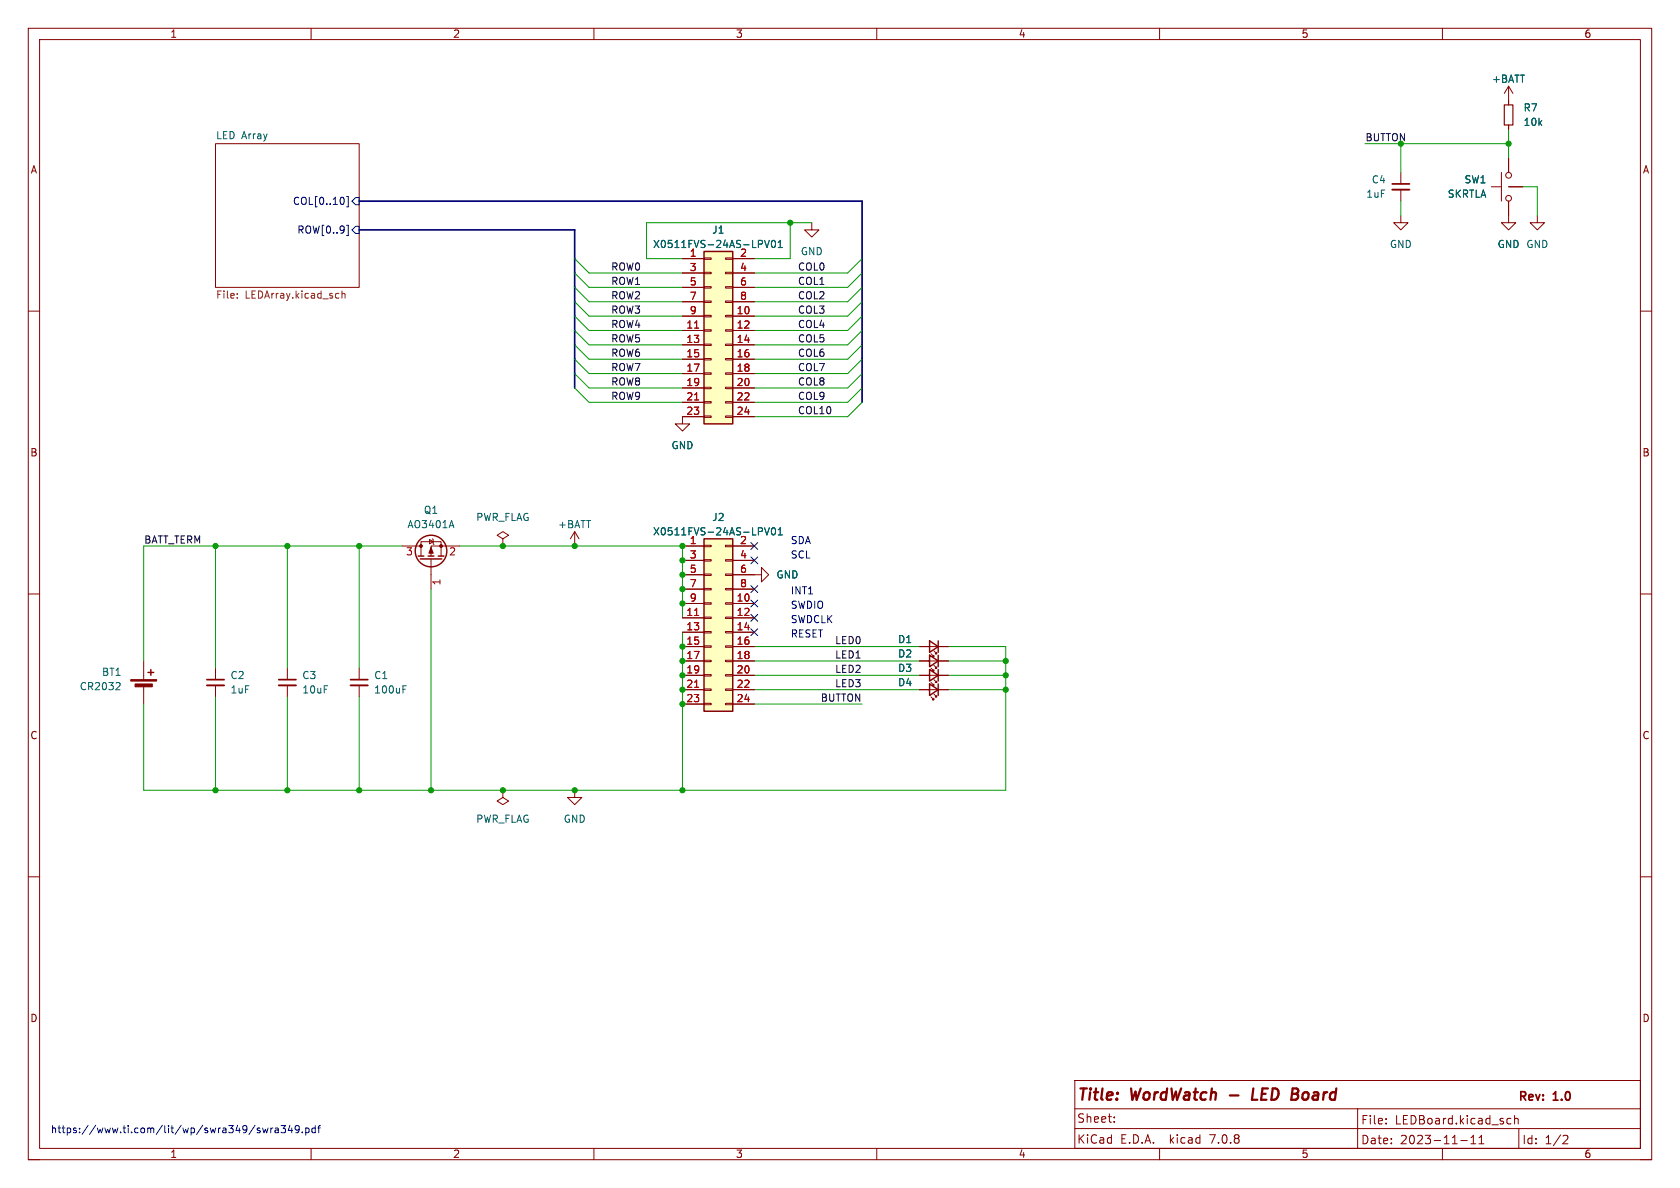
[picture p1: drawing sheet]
<svg xmlns="http://www.w3.org/2000/svg" width="297mm" height="210mm" viewBox="0 0 297 210" stroke-linecap="round" stroke-linejoin="round" font-family="sans-serif">
<g fill="none" stroke="#840000" stroke-width=".18">
<path d="M5 5h287v200h-287zM7 7h283v196h-283zM55 5v2M105 5v2M155 5v2M205 5v2M255 5v2M266.7 15.2v3.3M266.7 15.2l-.8 1.3M266.7 15.2l.8 1.3M38.1 25.4h25.4v25.4h-25.4zM143.5 39.4v1.2h1.3l-1.3 1.3-1.3-1.3h1.3"/>
<path d="M247.6 38.1v1.3h1.3l-1.3 1.2-1.2-1.2h1.2M247.6 30.5v2M247.6 33.5v2.1M263.7 33h1.7M265.4 30.5v5.1M266.7 35.6v3.8h1.3l-1.3 1.2-1.3-1.2h1.3M266.7 33h2.5M266.7 22.1v.8M266.7 27.9v2.6M271.8 38.1v1.3h1.2l-1.2 1.2-1.3-1.2h1.3M5 55h2M120.6 45.7h3.9"/>
<path d="M120.6 55.9h3.9M120.6 58.4h3.9M120.6 48.3h3.9M120.6 50.8h3.9M120.6 53.3h3.9M124.5 58.3h1.2v.2h-1.2zM124.5 55.8h1.2v.2h-1.2zM124.5 53.2h1.2v.3h-1.2zM124.5 50.7h1.2v.2h-1.2zM124.5 48.1h1.2v.3h-1.2zM124.5 45.6h1.2v.2h-1.2zM128.3 58.3h1.2v.2h-1.2z"/>
<path d="M128.3 55.8h1.2v.2h-1.2zM128.3 53.2h1.2v.3h-1.2zM128.3 50.7h1.2v.2h-1.2zM128.3 48.1h1.2v.3h-1.2zM128.3 45.6h1.2v.2h-1.2zM129.5 45.7h3.8M129.5 55.9h3.8M129.5 58.4h3.8M129.5 48.3h3.8M129.5 50.8h3.8M129.5 53.3h3.8M290 55h2"/>
<path d="M120.6 61h3.9M120.6 63.5h3.9M120.6 66h3.9M120.6 68.6h3.9M120.6 71.1h3.9M124.5 73.5h1.2v.3h-1.2zM124.5 71h1.2v.2h-1.2zM124.5 68.5h1.2v.2h-1.2zM124.5 65.9h1.2v.3h-1.2zM124.5 63.4h1.2v.2h-1.2zM124.5 60.8h1.2v.3h-1.2zM124.5 73.7h-3.9v1.2h1.3l-1.3 1.3-1.2-1.3h1.2"/>
<path d="M128.3 73.5h1.2v.3h-1.2zM128.3 71h1.2v.2h-1.2zM128.3 68.5h1.2v.2h-1.2zM128.3 65.9h1.2v.3h-1.2zM128.3 63.4h1.2v.2h-1.2zM128.3 60.8h1.2v.3h-1.2zM129.5 61h3.8M129.5 63.5h3.8M129.5 66h3.8M129.5 68.6h3.8M129.5 71.1h3.8M129.5 73.7h3.8"/>
<path d="M71.1 96.5h3.3M74.4 98.3v-2.5h3.6v2.5M75.9 95.4l.7 .4-.7 .3zM76.2 98.8v5.3M76.5 95.3l.1 .1v.7l.1 .2M81.3 96.5h-5.1v1.8M88.9 95.3l1-.7-1-.6-1 .6 1 .7v1.2M88.9 96.5h.1M101.6 94l-.8 1.3M101.6 94v2.5M101.6 94l.8 1.3M120.6 96.5h3.9"/>
<path d="M120.6 99.1h3.9M124.5 98.9h1.2v.3h-1.2zM124.5 96.4h1.2v.2h-1.2zM128.3 98.9h1.2v.3h-1.2zM128.3 96.4h1.2v.2h-1.2zM129.5 96.5h3.8M129.5 99.1h3.8M5 105h2M25.4 116.8v3.3M38.1 118.1v2M50.8 118.1v2M63.5 118.1v2"/>
<path d="M120.6 116.8h3.9M120.6 114.3h3.9M120.6 106.7h3.9M120.6 109.2h3.9M120.6 111.8h3.9M120.6 119.4h3.9M120.6 101.6h3.9M120.6 104.1h3.9M124.5 119.3h1.2v.2h-1.2zM124.5 116.7h1.2v.3h-1.2zM124.5 114.2h1.2v.2h-1.2zM124.5 111.6h1.2v.3h-1.2z"/>
<path d="M124.5 109.1h1.2v.2h-1.2zM124.5 106.6h1.2v.2h-1.2zM124.5 104h1.2v.3h-1.2zM124.5 101.5h1.2v.2h-1.2zM128.3 119.3h1.2v.2h-1.2zM128.3 116.7h1.2v.3h-1.2zM128.3 114.2h1.2v.2h-1.2zM128.3 111.6h1.2v.3h-1.2zM128.3 109.1h1.2v.2h-1.2zM128.3 106.6h1.2v.2h-1.2zM128.3 104h1.2v.3h-1.2zM128.3 101.5h1.2v.2h-1.2z"/>
<path d="M129.5 101.6h5.1v-1.3l1.3 1.3-1.3 1.3v-1.3M129.5 116.8h3.8M129.5 114.3h3.8M129.5 106.7h3.8M129.5 109.2h3.8M129.5 111.8h3.8M129.5 119.4h3.8M129.5 104.1h3.8M162.6 116.8h5M162.6 114.3h5M162.6 119.4h5M164.6 118.1l.5 .5h-.3h.3v-.2"/>
<path d="M164.6 115.6l.5 .5h-.3h.3v-.3M165.1 117.6l.5 .5h-.2h.2v-.2M165.1 115.1l.5 .5h-.2h.2v-.3M290 105h2M25.4 121.2v3.3M38.1 121.2v2M50.8 121.2v2M63.5 121.2v2M88.9 139.7v1.3l1 .6-1 .6-1-.6 1-.6M88.9 139.7h.1M101.6 139.7v1.3h1.3l-1.3 1.2-1.3-1.2h1.3M120.6 121.9h3.9"/>
<path d="M120.6 124.5h3.9M124.5 124.3h1.2v.3h-1.2zM124.5 121.8h1.2v.2h-1.2zM128.3 124.3h1.2v.3h-1.2zM128.3 121.8h1.2v.2h-1.2zM129.5 121.9h3.8M129.5 124.5h3.8M162.6 121.9h5M164.6 123.2l.5 .5h-.3h.3v-.3M164.6 120.7l.5 .5h-.3h.3v-.3M165.1 122.7l.5 .5h-.2h.2v-.3M165.1 120.1l.5 .6h-.2h.2v-.3"/>
<path d="M5 155h2M290 155h2M190 191h100v12h-100zM190 196h100M190 199.5h100M197 198.2v.2M197 197.5v.1M240 196v7M245 198.5v.2M245 197.8v.1M266.7 197.7l.4 .1M267.1 198.6l-.4 .1"/>
<path d="M267.8 197.8l.2-.1 .3 .1 .1 .9M267.8 197.2v1.5M268.5 199.5v3.5M5 205h2M55 203v2M105 203v2M155 203v2M205 203v2M255 203v2M258.3 201.6h1.1M260 202.2h.9M260 201.1l.5-.4v1.5"/>
<path d="M261.5 202.2h.8M261.5 201.1l.4-.4v1.5M276.5 200.7l.5 .1 .2 .3-.9 1.1h.9M290 205h2"/>
<circle cx="266.7" cy="35.1" r=".51"/>
<circle cx="266.7" cy="31" r=".51"/>
</g>
<path d="M217.4 193.6h1.5M221.6 192.4l-.3 2h1" fill="none" stroke="#840000" stroke-width=".4"/>
<path d="M38.1 25.4h25.4v25.4h-25.4z" fill="#fff" stroke="#fff" stroke-width=".18"/>
<g fill="none" stroke="#000084" stroke-width=".18">
<path d="M60.7 35l.2 .4-.2 .6M61.3 34.7h.3v1.9h-.3M61.3 39.8h.3v1.8h-.3M62.2 35.6l.7-.7h.6v1.3h-.6zM62.2 40.6l.7-.6h.6v1.3h-.6zM132.7 95.9l1.3 1.2M132.7 98.5l1.3 1.2M134 95.9l-1.3 1.2M134 98.5l-1.3 1.2M132.7 106.1l1.3 1.2M132.7 108.6l1.3 1.2M132.7 103.5l1.3 1.2"/>
<path d="M132.7 111.2l1.3 1.2M134 106.1l-1.3 1.2M134 108.6l-1.3 1.2M134 103.5l-1.3 1.2M134 111.2l-1.3 1.2"/>
</g>
<path d="M41.9 52.6v.1M41.9 51.9v.1M59.8 51.9h.1M59.9 52.6l-.1 .1M60.5 51.4v1.3M60.5 52l.1-.1h.3l.1 .8" fill="none" stroke="#725600" stroke-width=".18"/>
<path d="M246.1 33.5h3.1M36.6 121.2h3M49.3 121.2h3M62 121.2h3" fill="none" stroke="#840000" stroke-width=".33"/>
<path d="M246.1 32.5h3.1M36.6 120.1h3M49.3 120.1h3M62 120.1h3" fill="none" stroke="#840000" stroke-width=".3"/>
<path d="M135.2 42.5l.4 1.3 .4-1.3M136.5 42.6l.2-.1a.68 .68 0 0 1 .4 .6 .68 .68 0 0 1-.4 .7l-.2-.2-.1-.3zM137.6 43.8h.7M137.6 42.9l.3-.4v1.3M79.8 92l.5 1.3M135.2 93.3l.4 1.3 .4-1.3M136.6 93.4l.1-.1a.68 .68 0 0 1 .4 .6 .68 .68 0 0 1-.4 .7 .84 .84 0 0 1-.1-1.2zM137.6 93.7l.3-.4v1.3M137.6 94.6h.7M21 120.7l.2 .2v.3l-.7 .7h.7M71.2 121.8h.5M71.2 121.2h.6" fill="none" stroke="#006464" stroke-width=".18"/>
<g fill="#840000" stroke="#840000" stroke-width=".18">
<path d="M23.1 120.1h4.6v.3h-4.6z"/>
<path d="M23.9 120.9h3v.5h-3z"/>
<path d="M76.2 96.8l.4 1h-.8z"/>
<circle cx="78" cy="96.5" r=".25"/>
<circle cx="74.4" cy="96.5" r=".25"/>
</g>
<g fill="none" stroke="#840000" stroke-width=".25">
<path d="M124.5 44.5h5v30.4h-5zM73.9 98.3h1M74.3 98.8h3.8M75.7 98.3h1M77.5 98.3h1M124.5 95.3h5v30.4h-5zM26.2 118.9h1M26.7 118.4v1M164.3 115.8l1.6 1-1.6 1.1zM164.3 113.3l1.6 1-1.6 1zM164.3 118.4l1.6 1-1.6 1zM165.9 113.3v2"/>
<path d="M165.9 115.8v2.1M165.9 118.4v2M164.3 120.9l1.6 1-1.6 1zM165.9 120.9v2"/>
<circle cx="76.2" cy="97.4" r="2.79"/>
</g>
<g fill="#ffffc2" stroke="#ffffc2" stroke-width=".18">
<path d="M124.5 44.5h5v30.4h-5z"/>
<path d="M124.5 95.3h5v30.4h-5z"/>
</g>
<path d="M122.8 58h.7M122.8 70.7h.7M122.8 108.8h.7M122.8 121.5h.7" fill="none" stroke="#a90000" stroke-width=".18"/>
<path d="M265.9 18.5h1.6v3.6h-1.6z" fill="none" stroke="#840000" stroke-width=".2"/>
<g fill="none" stroke="#0000c2" stroke-width=".18">
<path d="M45.6 199.8l.3 .1 .1 .2-.2 .1h-.2M45.6 199.4l.3 .1M46.4 199.4l.3 .8 .2-.6 .3 .6 .2-.8M47.9 199.4v.8M48.2 199.4l-.3 .2M48.7 199.5h.4l.1 .7M49.2 199.7l-.4 .1-.2 .1 .2 .3h.4M49.7 199h.8l-.4 .5 .3 .1v.5l-.2 .1-.5-.1M51.3 198.9l-.3 .9h.7M51.6 199.4v.8M52.9 199.5l-.2 .3-.4-.1-.1-.2 .1-.5h.4l.1 .1a.84 .84 0 0 1-.3 1.1h-.2M54 199.5l.4-.1 .2 .2-.1 .6h-.5"/>
<path d="M54 199.4v1.3M55.7 199.5l-.3-.1-.3 .2 .2 .6h.4M55.7 199v1.2M56.2 199.4h.4M56.6 199l-.3 .2v1M53.4 200.1v.1"/>
</g>
<path d="M63.5 35.6h88.9v35.5M63.5 40.6h38.1v28" fill="none" stroke="#000084" stroke-width=".3"/>
<g fill="none" stroke="#009600" stroke-width=".18">
<path d="M139.7 39.4v6.3h-6.4M143.5 39.4h-29.2v6.3h6.3M241.3 25.4h25.4M247.6 25.4v5.1M247.6 35.6v2.5M266.7 22.9v5M269.2 33h2.6v5.1M101.6 55.9l2.5 2.5h16.5M101.6 58.4l2.5 2.6h16.5M101.6 50.8l2.5 2.5h16.5M101.6 45.7l2.5 2.6h16.5M101.6 48.3l2.5 2.5h16.5"/>
<path d="M101.6 53.3l2.5 2.6h16.5M152.4 55.9l-2.5 2.5h-16.6M152.4 58.4l-2.5 2.6h-16.6M152.4 50.8l-2.5 2.5h-16.6M152.4 45.7l-2.5 2.6h-16.6M152.4 48.3l-2.5 2.5h-16.6M152.4 53.3l-2.5 2.6h-16.6M101.6 63.5l2.5 2.5h16.5M101.6 61l2.5 2.5h16.5M101.6 68.6l2.5 2.5h16.5M101.6 66l2.5 2.6h16.5M152.4 63.5l-2.5 2.5h-16.6"/>
<path d="M152.4 61l-2.5 2.5h-16.6M152.4 68.6l-2.5 2.5h-16.6M152.4 66l-2.5 2.6h-16.6M152.4 71.1l-2.5 2.6h-16.6M38.1 96.5v21.6M50.8 96.5v21.6M63.5 96.5v21.6M71.1 96.5h-45.7v20.3M81.3 96.5h39.3v12.7M76.2 104.1v35.6M120.6 111.8v27.9M133.3 116.8h29.3"/>
<path d="M133.3 114.3h29.3M133.3 119.4h29.3M167.6 114.3h10.2v25.4h-152.4v-15.2M167.6 116.8h10.2M167.6 119.4h10.2M38.1 123.2v16.5M50.8 123.2v16.5M63.5 123.2v16.5M133.3 121.9h29.3M133.3 124.5h19.1M167.6 121.9h10.2"/>
</g>
<g fill="#009600" stroke="#009600" stroke-width=".18">
<circle cx="139.7" cy="39.4" r=".46"/>
<circle cx="120.6" cy="104.1" r=".46"/>
<circle cx="120.6" cy="114.3" r=".46"/>
<circle cx="120.6" cy="106.7" r=".46"/>
<circle cx="120.6" cy="121.9" r=".46"/>
<circle cx="120.6" cy="119.4" r=".46"/>
<circle cx="120.6" cy="124.5" r=".46"/>
<circle cx="120.6" cy="139.7" r=".46"/>
<circle cx="120.6" cy="116.8" r=".46"/>
<circle cx="88.9" cy="139.7" r=".46"/>
<circle cx="76.2" cy="139.7" r=".46"/>
<circle cx="101.6" cy="139.7" r=".46"/>
<circle cx="120.6" cy="99.1" r=".46"/>
<circle cx="120.6" cy="101.6" r=".46"/>
<circle cx="120.6" cy="96.5" r=".46"/>
<circle cx="101.6" cy="96.5" r=".46"/>
<circle cx="63.5" cy="139.7" r=".46"/>
<circle cx="63.5" cy="96.5" r=".46"/>
<circle cx="88.9" cy="96.5" r=".46"/>
<circle cx="38.1" cy="139.7" r=".46"/>
<circle cx="50.8" cy="139.7" r=".46"/>
<circle cx="38.1" cy="96.5" r=".46"/>
<circle cx="50.8" cy="96.5" r=".46"/>
<circle cx="247.6" cy="25.4" r=".46"/>
<circle cx="266.7" cy="25.4" r=".46"/>
<circle cx="177.8" cy="121.9" r=".46"/>
<circle cx="177.8" cy="119.4" r=".46"/>
<circle cx="177.8" cy="116.8" r=".46"/>
</g>
<g font-size="2.8" fill="#840000">
<text x="190.3" y="195.1">Title:</text>
<text x="200" y="195.1">WordWatch</text>
<text x="223" y="195.1">LED</text>
<text x="230.8" y="195.1">Board</text>
</g>
<g font-size="2.1" fill="#840000">
<text x="268.3" y="195">Rev:</text>
<text x="274.7" y="195">1.0</text>
<text x="190.3" y="198.7">Sheet:</text>
<text x="190.3" y="202.4">KiCad</text>
<text x="198" y="202.4">E.D.A.</text>
<text x="206.9" y="202.4">kicad</text>
<text x="214.2" y="202.4">7.0.8</text>
<text x="240.5" y="202.5">Date:</text>
<text x="240.5" y="199">File:</text>
<text x="246.6" y="199">LEDBoard.kicad_sch</text>
<text x="247.5" y="202.5">2023-11-11</text>
<text x="269" y="202.5">Id:</text>
<text x="273.1" y="202.5">1/2</text>
</g>
<g font-size="1.8" fill="#840000">
<text x="30" y="6.9">1</text>
<text x="80" y="6.9">2</text>
<text x="130" y="6.9">3</text>
<text x="180" y="6.9">4</text>
<text x="230" y="6.9">5</text>
<text x="280" y="6.9">6</text>
<text x="5.3" y="30.9">A</text>
<text x="290.3" y="30.9">A</text>
<text x="5.3" y="80.9">B</text>
<text x="290.3" y="80.9">B</text>
<text x="5.3" y="130.9">C</text>
<text x="290.3" y="130.9">C</text>
<text x="5.3" y="180.9">D</text>
<text x="290.3" y="180.9">D</text>
<text x="30" y="204.9">1</text>
<text x="80" y="204.9">2</text>
<text x="130" y="204.9">3</text>
<text x="180" y="204.9">4</text>
<text x="230" y="204.9">5</text>
<text x="280" y="204.9">6</text>
</g>
<g font-size="1.8" fill="#006464">
<text x="263.7" y="14.8">+BATT</text>
<text x="269.3" y="19.9">R7</text>
<text x="269.3" y="22.5">10k</text>
<text x="38.1" y="24.7">LED Array</text>
<text x="241.5" y="35.2">1uF</text>
<text x="242.4" y="32.6">C4</text>
<text x="255.8" y="35.2">SKRTLA</text>
<text x="258.8" y="32.6">SW1</text>
<text x="125.8" y="41.5">J1</text>
<text x="115.3" y="44">X0511FVS-24AS-LPV01</text>
<text x="141.5" y="45.3">GND</text>
<text x="245.6" y="44">GND</text>
<text x="264.7" y="44">GND GND</text>
<text x="264.7" y="44">GND</text>
<text x="118.6" y="79.6">GND</text>
<text x="71.9" y="93.6">AO3401A</text>
<text x="74.8" y="91">Q1</text>
<text x="84.1" y="92.3">PWR_FLAG</text>
<text x="98.6" y="93.6">+BATT</text>
<text x="115.3" y="94.8">X0511FVS-24AS-LPV01</text>
<text x="125.8" y="92.3">J2</text>
<text x="137.2" y="102.5">GND</text>
<text x="158.7" y="113.9">D1</text>
<text x="17.9" y="119.7">BT1</text>
<text x="158.7" y="116.4">D2</text>
<text x="158.7" y="119">D3</text>
<text x="14" y="122.2">CR2032</text>
<text x="40.6" y="120.2">C2</text>
<text x="40.6" y="122.8">1uF</text>
<text x="53.3" y="120.2">C3</text>
<text x="53.3" y="122.8">10uF</text>
<text x="66" y="120.2">C1</text>
<text x="66" y="122.8">100uF</text>
<text x="158.7" y="121.5">D4</text>
<text x="84.1" y="145.6">PWR_FLAG</text>
<text x="99.6" y="145.6">GND</text>
</g>
<g font-size="1.8" fill="#0f0f0f">
<text x="241.3" y="25.1">BUTTON</text>
<text x="107.9" y="47.9">ROW0</text>
<text x="141" y="47.9">COL0</text>
<text x="107.9" y="53">ROW2</text>
<text x="107.9" y="50.5">ROW1</text>
<text x="141" y="50.5">COL1</text>
<text x="141" y="53">COL2</text>
<text x="107.9" y="58.1">ROW4</text>
<text x="107.9" y="55.5">ROW3</text>
<text x="141" y="58.1">COL4</text>
<text x="141" y="55.5">COL3</text>
<text x="107.9" y="63.2">ROW6</text>
<text x="107.9" y="60.6">ROW5</text>
<text x="107.9" y="65.7">ROW7</text>
<text x="141" y="60.6">COL5</text>
<text x="141" y="63.2">COL6</text>
<text x="141" y="65.7">COL7</text>
<text x="107.9" y="68.2">ROW8</text>
<text x="107.9" y="70.8">ROW9</text>
<text x="141" y="68.2">COL8</text>
<text x="141" y="70.8">COL9</text>
<text x="141" y="73.3">COL10</text>
<text x="25.4" y="96.2">BATT_TERM</text>
<text x="147.5" y="114">LED0</text>
<text x="147.5" y="116.5">LED1</text>
<text x="147.5" y="119">LED2</text>
<text x="145" y="124.1">BUTTON</text>
<text x="147.5" y="121.6">LED3</text>
</g>
<g font-size="1.8" fill="#000084">
<text x="51.7" y="36.4">COL[0..10]</text>
<text x="52.5" y="41.5">ROW[0..9]</text>
</g>
<g font-size="1.8" fill="#a90000">
<text x="121.8" y="45.5">1</text>
<text x="130.7" y="45.5">2</text>
<text x="121.8" y="48">3</text>
<text x="121.8" y="50.5">5</text>
<text x="121.8" y="53.1">7</text>
<text x="130.7" y="48">4</text>
<text x="130.7" y="50.5">6</text>
<text x="130.7" y="53.1">8</text>
<text x="121.2" y="58.2">11</text>
<text x="121.8" y="55.6">9</text>
<text x="130.1" y="55.6">10</text>
<text x="130.1" y="58.2">12</text>
<text x="121.2" y="60.7">13</text>
<text x="121.2" y="63.2">15</text>
<text x="121.2" y="65.8">17</text>
<text x="130.1" y="60.7">14</text>
<text x="130.1" y="63.2">16</text>
<text x="130.1" y="65.8">18</text>
<text x="121.2" y="68.3">19</text>
<text x="121.2" y="70.9">21</text>
<text x="130.1" y="68.3">20</text>
<text x="130.1" y="70.9">22</text>
<text x="121.2" y="73.4">23</text>
<text x="130.1" y="73.4">24</text>
<text x="71.7" y="98.5">3</text>
<text x="79.3" y="98.5">2</text>
<text x="121.8" y="96.3">1</text>
<text x="121.8" y="98.8">3</text>
<text x="121.8" y="101.3">5</text>
<text x="130.7" y="96.3">2</text>
<text x="130.7" y="98.8">4</text>
<text x="130.7" y="101.3">6</text>
<text x="78.2" y="103.6" transform="rotate(-90 78.2 103.6)">1</text>
<text x="121.8" y="103.9">7</text>
<text x="121.8" y="106.4">9</text>
<text x="130.1" y="106.4">10</text>
<text x="130.7" y="103.9">8</text>
<text x="121.2" y="109">11</text>
<text x="121.2" y="111.5">13</text>
<text x="130.1" y="109">12</text>
<text x="130.1" y="111.5">14</text>
<text x="121.2" y="114">15</text>
<text x="121.2" y="116.6">17</text>
<text x="121.2" y="119.1">19</text>
<text x="130.1" y="114">16</text>
<text x="130.1" y="116.6">18</text>
<text x="130.1" y="119.1">20</text>
<text x="121.2" y="121.7">21</text>
<text x="121.2" y="124.2">23</text>
<text x="130.1" y="121.7">22</text>
<text x="130.1" y="124.2">24</text>
</g>
<g font-size="1.8" fill="#725600">
<text x="38.1" y="53.1">File:</text>
<text x="43.3" y="53.1">LEDArray.kicad_sch</text>
</g>
<g font-size="1.8" fill="#0000c2">
<text x="139.7" y="96.3">SDA</text>
<text x="139.7" y="98.8">SCL</text>
<text x="139.7" y="107.7">SWDIO</text>
<text x="139.7" y="105.2">INT1</text>
<text x="139.7" y="112.8">RESET</text>
<text x="139.7" y="110.2">SWDCLK</text>
<text x="8.9" y="200.4">https://www.ti.com/lit/wp/swra349/swra349.pdf</text>
</g>
</svg>
